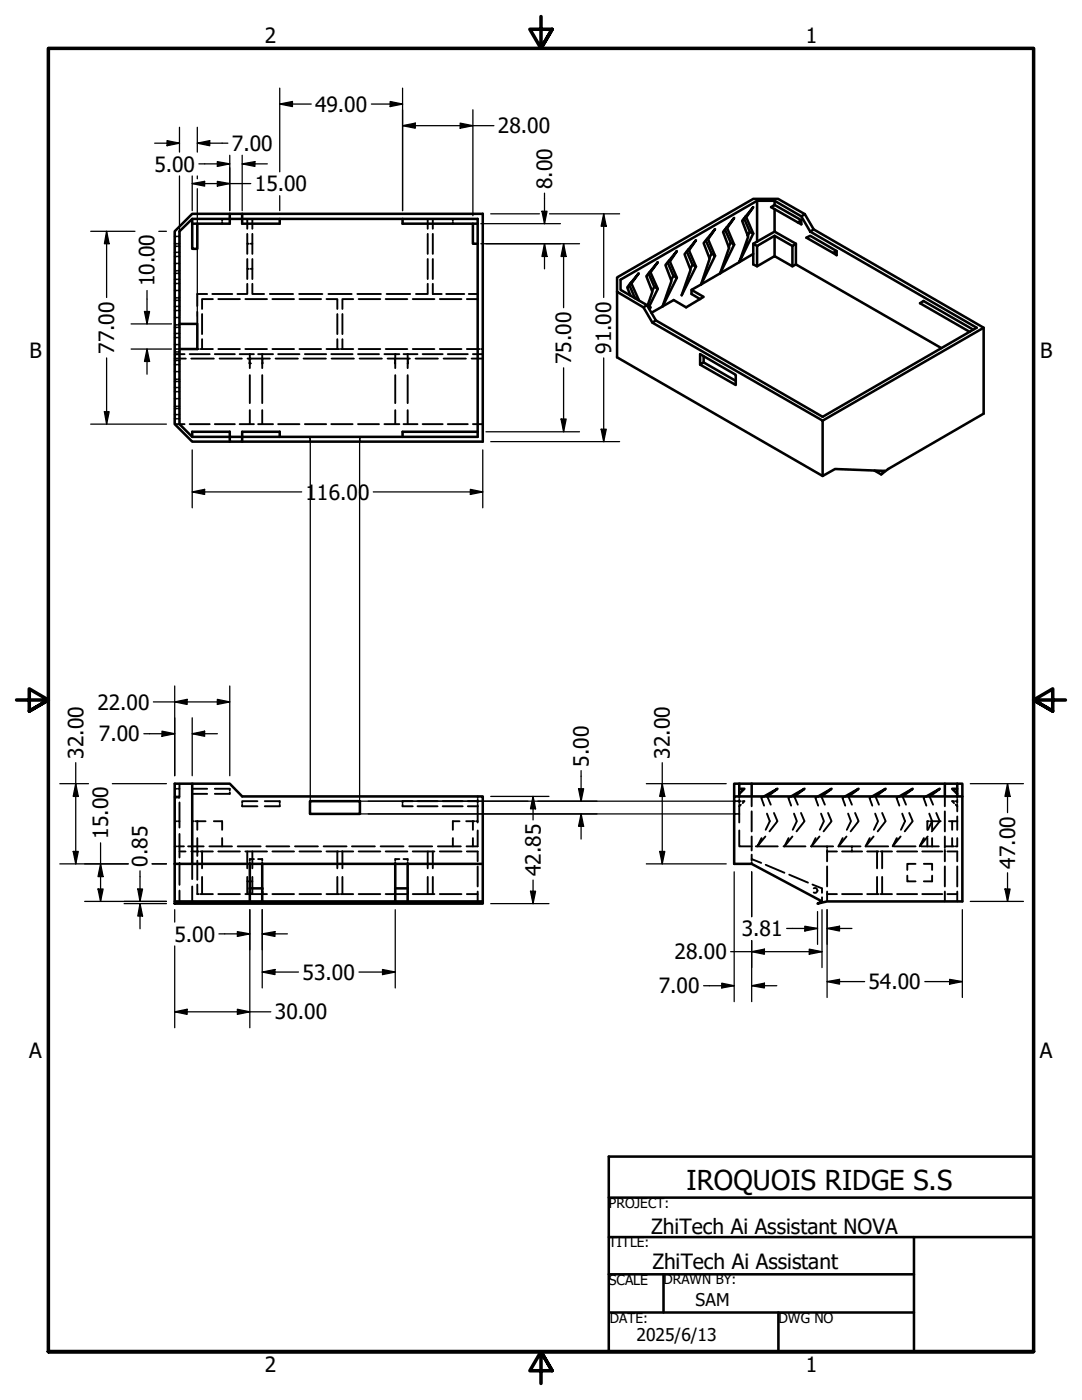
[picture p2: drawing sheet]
<svg xmlns="http://www.w3.org/2000/svg" width="216mm" height="279mm" viewBox="0 0 216 279" stroke-linecap="round" stroke-linejoin="round" font-family="sans-serif">
<!-- layer: Hidden (ANSI) -->
<g fill="none" stroke="#000" stroke-width=".38">
<path d="M34.9 48.6h.3M34.9 59.4h.3M34.9 58h.3M34.9 59.9h.3M34.9 54h.3M34.9 55.8h.3M34.9 52.6h.3M34.9 54.5h.3M34.9 56.6h.3M34.9 51.2h.3M34.9 50.4h.3M34.9 47.2h.3"/>
<path d="M34.9 49.1h.3M35.5 48.6h.3M35.5 59.4h.3M35.5 58h.3M35.5 59.9h.3M35.5 54h.3M35.5 55.8h.3M35.5 52.6h.3M35.5 54.5h.3M35.5 56.6h.3M35.5 51.2h.3M35.5 50.4h.3"/>
<path d="M35.5 47.2h.3M35.5 49.1h.3M41.3 58.7h-1.9v2.4M42.4 58.7h4M42.5 59.7h-2.2v2M43.6 59.7h4.3M44.3 43.7v.3M44.3 44.3v.3M49 59.7h4.3M49.3 56.6v2.1h-1.9M49.3 43.7v2M49.3 46.7v4"/>
<path d="M49.3 51.7v4M49.3 53.7h.4M49.3 48.6h.4M50 53.7h.4M50 48.6h.4M50.4 56.6v2.1h2.3M50.4 43.7v2M50.4 46.7v4M50.4 51.7v4M53.8 58.7h4.7M54.4 59.7h4.3M59.7 58.7h4.6"/>
<path d="M59.8 59.7h4.3M65.2 59.7h2.1v2M65.5 58.7h4.7M70.5 59.7h-2.2v2M71.3 58.7h4.7M71.6 59.7h4.3M77 59.7h4.3M77.2 58.7h4.7M82.4 59.7h4.3M85.3 56.6v2.1h-2.3M85.3 43.7v2M85.3 46.7v4"/>
<path d="M85.3 51.7v4M86.4 43.7v2M86.4 46.7v4M86.4 51.7v4M86.4 56.6v2.1h1.7M87.8 59.7h4.3M89 58.7h3.6M90.4 43.7v.3M90.4 44.3v.3M93.2 59.7h2.1M93.5 58.7h1.8M34.9 70.7h1.9"/>
<path d="M34.9 71.6h2.2M34.9 69.7h.3M34.9 62h.3M34.9 61.2h.3M34.9 79.6h.3M34.9 67.4h.3M34.9 64.8h.3M34.9 66.5h.3M34.9 63.4h.3M34.9 65.3h.3M34.9 78.2h.3M34.9 75.7h.3"/>
<path d="M34.9 77.3h.3M34.9 74.2h.3M34.9 76.1h.3M34.9 72.8h.3M34.9 70.2h.3M34.9 71.9h.3M34.9 68.8h.3M34.9 70.7h.3M35.5 69.7h.3M35.5 62h.3M35.5 61.2h.3M35.5 79.6h.3"/>
<path d="M35.5 67.4h.3M35.5 64.8h.3M35.5 66.5h.3M35.5 63.4h.3M35.5 65.3h.3M35.5 78.2h.3M35.5 75.7h.3M35.5 77.3h.3M35.5 74.2h.3M35.5 76.1h.3M35.5 72.8h.3M35.5 70.2h.3"/>
<path d="M35.5 71.9h.3M35.5 68.8h.3M35.5 70.7h.3M37.8 70.7h4M38.2 71.6h4.5M39.4 62.2v2.4M39.4 69.7h.3M40 69.7h2.5M40.3 62.7v4M40.3 67.7v2M42.9 70.7h4M43.6 69.7h4.3"/>
<path d="M43.8 71.6h4.5M47.8 70.7h2.9M49 69.7h4.3M49.4 71.6h4.4M49.8 71.6v.3M49.8 72.2v.3M49.8 70.7v2.8M49.8 74.9v5.6M51.5 70.7h3M52.3 71.6l.1 .3M52.3 70.7v2.8M52.3 74.9v5.6"/>
<path d="M52.4 72.2l-.1 .3M54.4 69.7h4.3M55 71.6h4.4M55.5 70.7h4.3M59.8 69.7h4.3M60.6 71.6h4.4M60.8 70.7h4.3M65.2 69.7h2.5M66.1 70.7h4.3M66.2 71.6h4.4M67.3 62.7v4M67.3 67.7v2"/>
<path d="M68 69.7h2.5M68.3 62.7v4M68.3 67.7v2M71.4 70.7h4.2M71.6 69.7h4.3M71.8 71.6h4.4M76.7 70.7h3M77 69.7h4.3M77.3 71.6h4.5M78.8 72.2l.1 .3M78.9 71.6l-.1 .3M78.9 70.7v2.8"/>
<path d="M78.9 74.9v5.6M80.5 70.7h2.8M81.3 71.6l.1 .3M81.3 70.7v2.8M81.3 74.9v5.6M81.4 72.2l-.1 .3M82.4 69.7h4.3M82.9 71.6h4.5M84.3 70.7h4M87.8 69.7h4.3M88.5 71.6h4.5M89.3 70.7h4"/>
<path d="M93.2 69.7h2.5M94.1 71.6h2.2M94.4 70.7h1.9M96 69.7h.3M34.9 84.6h1.9M34.9 81.1h.3M34.9 82.7h.3M34.9 81.5h.3M34.9 83.6h.3M35.5 81.1h.3M35.5 82.7h.3M35.5 81.5h.3"/>
<path d="M35.5 83.6h.3M37.8 84.6h4M42.9 84.6h4M47.8 84.6h2.9M49.8 81.9v2.7M51.5 84.6h3M52.3 81.9v2.7M55.5 84.6h4.3M60.8 84.6h4.3M61.8 87.2v.3M61.8 87.8v.3M66.1 84.6h4.3"/>
<path d="M71.4 84.6h4.2M71.8 87.2v.3M71.8 87.8v.3M76.7 84.6h3M78.9 81.9v2.7M80.5 84.6h2.8M81.3 81.9v2.7M84.3 84.6h4M89.3 84.6h4M94.4 84.6h1.9M34.9 157.4h.3M34.9 159.2h.3"/>
<path d="M34.9 158.9h.3M35.5 157.4h.3M35.5 159.2h.3M35.8 156.4v2.5h-.3M38.4 158.4h2.9M38.4 157.4h2.9M42.9 157.4h2.9v.3M45.8 158.1v.3h-2.9M51.4 159.9h-3.1v.4M52.8 159.9h3v.4M82.4 159.9h-2.1v.4M83.3 159.9h4"/>
<path d="M88.3 159.9h4M93.3 159.9h2M95.3 158.9v.4M95.3 159.6v.7M146.5 159.9h.4M147.5 159.6v.3h-.3M147.5 158.9v.4M147.8 159.9h-.3v.4M148.2 159.9h.3l-.3 .4M150 158.9v2M152.1 159.1l-.2 .1 .6 1.6M152.5 158.9l-.2 .1"/>
<path d="M153.1 158.9l.7 1.7M157.5 159.1l-.2 .1 .6 1.6M157.9 158.9l-.2 .1M158.5 158.9l.7 1.7M162.9 159.1l-.2 .1 .6 1.6M163.3 158.9l-.2 .1M163.9 158.9l.7 1.7M168.3 159.1l-.2 .1 .6 1.6M168.7 158.9l-.2 .1M169.3 158.9l.7 1.7M173.7 159.1l-.2 .1 .6 1.6M174.1 158.9l-.2 .1"/>
<path d="M174.7 158.9l.7 1.7M179.1 159.1l-.2 .1 .6 1.6M179.5 158.9l-.2 .1M180.1 158.9l.7 1.7M184.5 159.1l-.2 .1 .5 1.6M184.8 158.9l-.1 .1M185.5 158.9l.7 1.7M188.5 158.9v2M190.4 159.9h-.4l.4 .4M190.7 159.9h.3v.4M191 158.9v.4M191 159.6v.3"/>
<path d="M34.9 168.9h.3M34.9 163.9h.3M35.5 168.9h1.2M35.5 163.9h.3M35.8 169.9h1.2M35.8 160.1v5.1M35.8 166.4v4.7M35.8 172.2v4.4M35.8 177.7v2.2M37.5 168.9h3.1M38.2 169.9h1.5M38.4 172.4v3.1"/>
<path d="M38.4 176.9v3M38.4 163.9h.3M39 163.9h2M39.4 176.5v1.9h.3M39.4 163.9v1.7M39.4 167.3v3.5M39.4 171.8v3.8M40 169.9h2.5M40 178.4h2.5M40.3 169.9v3.4M40.3 175v3.4M41.8 168.9h4.5"/>
<path d="M42.7 163.9h1.6v1.7M43.6 169.9h4.3M43.6 178.4h4.3M44.3 167.3v1.6M47.4 168.9h4.6M48.3 160.6v.3h3.1M49 169.9h4.3M49 178.4h4.3M49.3 175.9h.4M49.3 169.9v3.4M49.3 175v3.4M49.8 177.2v.3"/>
<path d="M49.8 177.9v.3M49.8 172.1v.3M50 175.9h.4M50.4 169.9v3.4M50.4 175v3.4M50.7 171.4h-.9v.4M51.5 171.4h.8v.4M52.3 177.2l.1 .3M52.3 172.1v.3M52.4 177.9l-.1 .3M53.1 168.9h4.6M54.4 169.9h4.3"/>
<path d="M54.4 178.4h4.3M55.8 160.6v.3h-3M58.9 168.9h4.5M59.8 169.9h4.3M59.8 178.4h4.3M64.6 168.9h4.6M65.2 169.9h2.5M65.2 178.4h2.5M67.3 169.9v3.4M67.3 175v3.4M68 169.9h2.5M68 178.4h2.5"/>
<path d="M68.3 169.9v3.4M68.3 175v3.4M70.2 168.9h4.6M71.6 169.9h4.3M71.6 178.4h4.3M75.9 168.9h4.6M77 169.9h4.3M77 178.4h4.3M78.8 177.9l.1 .3M78.9 177.2l-.1 .3M78.9 172.1v.3M79.7 171.4h-.8v.4"/>
<path d="M80.3 160.6v.3h2.1M80.5 171.4h.8v.4M81.3 177.2l.1 .3M81.3 172.1v.3M81.4 177.9l-.1 .3M81.7 168.9h4.5M82.4 169.9h4.3M82.4 178.4h4.3M83.3 160.9h4M85.3 169.9v3.4M85.3 175v3.4M86.4 169.9v3.4"/>
<path d="M86.4 175v3.4M87.4 168.9h4.5M87.8 169.9h4.3M87.8 178.4h4.3M88.3 160.9h4M90.4 167.3v1.6M91.7 163.9h-1.3v1.7M93 163.9h1.7M93.2 169.9h2.1v2M93.2 178.4h2.1M93.3 160.9h2M94.4 163.9v1.7"/>
<path d="M94.4 167.3v1.6M95 163.9h.3M95.3 160.6v3.5M95.3 165.7v3.2h-2.2M95.3 172.9v4M95.3 177.9v2M146.5 162.4h.4M147.2 162.4h.3M147.5 165.7v3.2h2.2M147.5 160.6v3.5M147.8 160.6l-.3 .3M150 171.4l1.9 .8"/>
<path d="M150 161.9v4M150 166.9v2.8M150 170.6v1.2M150 172.1v.3M150.8 168.9h4.4M152.7 166.9l-1.6 2 .9-1.6M152.8 172.6l3.7 1.6M153 162.4l.6 1.5-.8 1.7M154.4 162.2l.7 1.7-1.6 2M156.3 168.9h4.4M157.5 174.6l3.7 1.5M158.1 166.9l-1.6 2 .9-1.6"/>
<path d="M158.4 162.4l.6 1.5-.8 1.7M159.8 162.2l.7 1.7-1.6 2M161.8 168.9h4.4M162.1 176.5l1.9 .8v.9M162.4 177.3l.4-.1 .3 .5-.3 .5-.4-.1M163.5 166.9l-1.6 2 .9-1.6M163.8 162.4l.6 1.5-.8 1.7M164 179.1v.8M165 169.9h2M165 178.4h2M165 168.9v.3M165 169.6v2.3"/>
<path d="M165 172.9v4M165 177.9v2M165.2 162.2l.7 1.7-1.6 2M167.3 168.9h4.4M168 169.9h4M168 178.4h4M168.1 167.3l-.8 1.6M168.9 166.9l-1.6 2M169.2 162.4l.6 1.5-.8 1.7M170 168.9v.3M170 169.6v.3M170.6 162.2l.7 1.7-1.6 2"/>
<path d="M172.8 168.9h4.4M173 169.9h2.3M173 178.4h2.3M174.3 166.9l-1.6 2 .8-1.6M174.6 162.4l.6 1.5-.8 1.7M175 169.9v3.4M175 175v3.4M175.7 169.9h2.3M175.7 178.4h2.3M176 162.2l.7 1.7-1.6 2M176 169.9v3.4M176 175v3.4"/>
<path d="M178.3 168.9h4.4M179 169.9h4M179 178.4h4M179.7 166.9l-1.6 2 .8-1.6M180 162.4l.6 1.5-.8 1.7M181 174.8v1.1h1.7M181.4 162.2l.7 1.7-1.6 2M182.7 172.4h-1.7v1.2M183.8 168.9h3.5M184 169.9h4M184 178.4h4M184.3 172.4h1.7v1.2"/>
<path d="M185 167.3v1.6M185.1 166.9l-1.6 2 .8-1.6M185.4 163.9h-.4v1.7M185.4 162.4l.6 1.5-.8 1.7M185.7 163.9h2M186 174.8v1.1h-1.7M186 163.9v1.7M186 167.3v1.6M186.8 162.2l.7 1.7-1.6 2M188.5 161.9v4M188.5 166.9v2.3M188.5 169.6v2.3"/>
<path d="M188.5 172.9v4M188.5 177.9v2M188.7 168.9h1.3M189 169.9h2v2M189 178.4h2M189.4 163.9h1.6M190 167.3v1.6h.4M190 163.9v1.7M190.7 160.6l.3 .3M191 167.3v1.6h-.3M191 160.6v1.3M191 162.9v2.7"/>
<path d="M191 172.9v4M191 177.9v2"/>
</g>
<g fill="#000">
<circle cx="49.8" cy="72.5" r=".19"/>
<circle cx="49.8" cy="71.6" r=".19"/>
<circle cx="49.8" cy="178.2" r=".19"/>
<circle cx="49.8" cy="177.2" r=".19"/>
</g>
<!-- layer: Visible (ANSI) -->
<g fill="none" stroke="#000" stroke-width=".51">
<path d="M38.4 44.6h7.4v-.9h-7.4l-2.6 2.5v38.4l2.6 2.6h7.4M38.4 44.6v5.1h1v-5.1M38.4 43.7v.9M45.8 42.7h-7.4l-3.5 3.5v38.4l3.5 3.5h7.4M45.8 42.7h2.5v1h-2.5zM48.3 42.7h48v45.4h-48M48.3 43.7v.9h7.5v-.9M48.3 43.7h47v43.5h-47v-1h7.5v1M80.3 43.7v.9h15M94.4 44.6v4h.9M123.1 58.2v13.1l41 23.7 2.5-1.4 9.9 .4-.7 .7-1.3-.8M125.5 56.8l1.2 2.6 .7 .5"/>
<path d="M125.9 56.5l.1 .1 1.4-2.1-2.2 2.8 .6 1.7M126 56.6l1.4 3.2M126.7 59.4v.1M129.4 54.6l1.2 2.6 .7 .5-1.8 3.5M129.7 54.3l.1 .1 1.5-2.1-2.3 2.8 1.2 3.1-1 2.8M129.8 54.4l1.5 3.3M130.6 57.2l-.5 .9M133.5 52.1l.2 .1 1.4-2.1-2.3 2.8 1.2 3.2-1.8 5.1 2.9-5.8-.7-.3-1.2-2.7M133.7 52.2l1.4 3.2M134.4 55.1l-.5 .8M137.3 49.8l.2 .2 1.4-2.1-2.3 2.8 1.2 3.1-1.8 5.1 2.9-5.7-.7-.4-1.2-2.6M137.5 50l1.4 3.2"/>
<path d="M138 57.8l2.4 1.4-3.5 2.1-2.5-1.4-4.4 2.5M138.2 52.8l-.5 .9M141.1 47.7l.2 .1 1.4-2.1-2.3 2.8 1.2 3.1-1.7 5.2 2.8-5.7-.7-.5-1.2-2.6M141.3 47.8l1.4 3.3M142 50.6l-.5 .9M144.9 45.5h.2l1.4-2-2.2 2.8 1.2 3.2-1.8 5 2.8-5.7-.7-.4-1.1-2.6M145.1 45.5l1.4 3.3M145.8 48.4l-.4 .9M148.5 43.6l1.1 2.6M148.7 43.2l.2 .2 1.4-2.1-2.2 2.8 1.2 3.1-1.8 5.1 2.8-5.7-.7-.4-.4 .9M148.9 43.4l1.4 3.2M150.3 50.7l-12.3 7.1v.9l1.7 1"/>
<path d="M151.1 40.1l-27.3 15.7v2l5.3 3.1M151.1 40.1h3.5l5.3 3.1M151.1 49.1l-.8-.5v4.2l.8 .3 3.5-2 3.5 2 .7-.3M151.1 40.1v8.2M154.6 41.7v4.5l4.2 2.4v4.2l29 16.7M154.6 47.1l-3.5 2v4M154.6 40.1v.8M154.6 46.2l-4.3 2.4M158.1 49.1l-3.5-2v4M158.8 48.6l-.7 .5v4M159.9 43.9l-5.3-3-.7 .4 6 3.5v-.9l-.7 .5M159.9 43.2l.7-.5 1.8 3.1-.7 .4z"/>
<path d="M160.6 42.7l-5.3-3h-5l-27.2 15.7v2.8l5.3 3.1M161.7 46.2l33.2 19.2-30.8 17.8-33.2-19.3M162.4 45.8l33.9 19.6v17.1l-19.1 11.1-1.4 1.1M166.9 50.1l-5.2-3-.8 .3 6 3.5v-.8l-.7 .4M35.8 64.6h3.6v5.1h-3.6M128.4 61.3l.7-.4 1.8 3-.7 .5zM129.1 60.9l.7 .4-.2 .4M129.8 61.3l-.3 .2M130.2 64.4l33.9 19.5v11.1M139.7 72.8l7.1 4v-2l-7.1-4.1v2.1l.7-.5 6.4 3.7M140.4 71.1v1.2M194.2 65.8l-9.9-5.7-.7 .4 9.9 5.7"/>
<path d="M196.3 65.4l-32.2 18.5M38.4 87.2v-1h7.4v1M45.8 87.2h2.5v.9h-2.5zM95.3 86.2h-15v1M38.4 156.4v16M61.8 159.9h10v2.5h-10zM146.5 158.9h45.5v21h-27l-1.9 .4 .9-.4-14-7.5h-3.5zM146.5 158.9v-2.5h1v2.5M147.5 157.4h1l-1 1M147.5 156.4h43.5M150 156.4v2.5M152.5 158.9l2.6-1.5-2 1.5"/>
<path d="M157.9 158.9l2.6-1.5-2 1.5M163.3 158.9l2.6-1.5-2 1.5M168.7 158.9l2.6-1.5-2 1.5M174.1 158.9l2.6-1.5-2 1.5M179.5 158.9l2.6-1.5-2 1.5M184.8 158.9l2.7-1.5-2 1.5M188.5 156.4v2.5M191 157.4h-1l1 1M191 158.9v-2.5h1v2.5M34.9 179.9h61.4v.4h-61.4zM34.9 172.4h61.4M49.8 177.3h2.5"/>
<path d="M49.8 172.4v7.5M52.3 172.4v7.5M78.9 172.4v7.5M78.9 177.3h2.4M81.3 172.4v7.5M96.3 172.4v-13.5h-48l-2.5-2.5h-10.9v23.5M96.3 172.4v7.5"/>
</g>
<!-- layer: Border (ANSI) -->
<path d="M107.9 3.3v6.4l-2.2-3.9h4.5l-2.3 3.9 2.3-3.9M3.3 139.7h6.4l-3.9-2.2v4.4l3.9-2.2-3.9 2.2M212.6 139.7h-6.4l3.9-2.2v4.4l-3.9-2.2 3.9 2.2M9.7 269.7v-260h196.5v260h-196.5h196.5M110.2 273.6l-2.3-3.9 2.3 3.9h-4.5l2.2-3.9v6.4" fill="none" stroke="#000" stroke-width=".7"/>
<!-- layer: Title (ANSI) -->
<path d="M121.5 239h84.7M121.5 246.9h84.7M121.5 254.3h60.9M132.4 254.3v7.6M182.4 246.9v22.8M121.4 269.7h84.8v-38.9h-84.7v38.9M121.7 261.9h60.7M155.3 261.9v7.8" fill="none" stroke="#000" stroke-width=".51"/>
<!-- layer: Sketch Geometry (ANSI) -->
<path d="M61.9 87.6v74.6M71.8 87.6v73.8M71.8 159.9h75.7M71.8 162.4h75.1" fill="none" stroke="#000" stroke-width=".25"/>
<!-- layer: Dimension (ANSI) -->
<g fill="none" stroke="#000" stroke-width=".25">
<path d="M55.8 17.6v16.7M80.3 17.6v24.4M30.9 28.6h4.9M33.3 28.1l2.5 .5-2.5 .5zM35.8 25.4v5M35.8 35.1v28M38.4 36.6l2.4-.4v.9zM38.4 35.1v6.9M38.4 36.6h11.6M39.4 28.6l2.4-.5v1zM39.4 28.6h6.1M39.4 25.4v5"/>
<path d="M39.4 35.1v.6M39.4 37.7v25.4M39.7 32.7h6.1M43.4 36.2l2.4 .4-2.4 .5zM43.4 32.3l2.4 .4-2.4 .5zM45.8 31v11M48.3 32.7l2.6-.4v.9zM48.3 32.7h5M48.3 31v11M55.8 20.8l2.6-.5v1zM55.8 20.8h6.3M55.8 39.1v2.9"/>
<path d="M74.1 20.8h6.2M77.9 20.3l2.4 .5-2.4 .5zM80.3 25.1l2.6-.5v1zM80.3 25.1h18.3M91.8 24.6l2.6 .5-2.6 .5zM94.4 21.9v21.2M108.6 38.5v6.1M18.1 46.2h8.8M21.3 46.2l.5 2.4h-1zM21.3 46.2v13.2M29.3 58v6.6M31.7 46.2h1.5"/>
<path d="M95.9 48.6h19.7M95.9 44.6h15.9M97.9 42.7h9.7M108.1 42.2h1.1l-.6 2.4zM108.6 48.6l.6 2.6h-1.1zM108.6 48.6v5.1M109.7 42.7h13.9M112.5 48.6l.5 2.6h-1zM112.5 48.6v12.8M120.5 42.7l.5 2.4h-1zM120.5 42.7v16.7M21.3 71.4v13.2"/>
<path d="M26.2 64.6h8M26.2 69.7h8M28.8 62.2h1l-.5 2.4zM29.3 69.7l.5 2.4h-1zM29.3 69.7v5M112.5 73.4v12.8M120.5 71.4v16.7M18.1 84.6h15.1M20.8 82.2h1l-.5 2.4zM38.4 98.2l2.4-.5v1zM38.4 98.2h21.8M38.4 89.8v11.5"/>
<path d="M74.5 98.2h21.8M93.9 97.7l2.4 .5-2.4 .5zM96.3 89.8v11.5M97 86.2h18.6M97.9 88.1h25.7M112 83.6h1l-.5 2.6zM120 85.7h1l-.5 2.4zM34.9 136.9v17.9M43.4 139.6l2.4 .5-2.4 .5zM45.8 136.9v17.9M11.9 156.4h5.8M15.1 156.4l.5 2.5h-1z"/>
<path d="M15.1 152.2v20.2M22.4 156.4h10.8M28.7 146.4h6.2M30.6 140.1h15.2M32.3 145.9l2.6 .5-2.6 .5zM34.9 140.1l2.4-.5v1zM38.4 146.4l2.4-.5v1zM38.4 143.3v11.5M38.4 146.4h5M73.5 159.9h31.8M97.9 158.9h11.6M106.4 158.9l.5 2.5h-1z"/>
<path d="M106.4 158.9v4.7M107.3 159.9h11.8M115.4 157.4h1.1l-.5 2.5zM116 153.8v6.1M129 156.4h15.9M132.1 156.4l.6 2.5h-1.1zM132.1 152.2v20.2M193.6 156.4h10.6M201 156.4l.5 2.5h-1zM201 156.4v5.8M11.9 172.4h13.7M14.6 169.9h1l-.5 2.5z"/>
<path d="M16.9 179.9h16.3M19.6 177.4h1l-.5 2.5zM20.1 172.4l.5 2.5h-1zM20.1 168.2v11.7M27.5 177.4h.9l-.5 2.5zM27.9 173.8v6.1M30.4 172.4h2.8M73.5 162.4h45.6M105.9 177.9h1l-.5 2.4zM106.4 175.6v4.7M116 162.4l.5 2.5h-1.1zM116 162.4v5"/>
<path d="M129 172.4h15.9M131.6 169.9h1.1l-.6 2.5zM146.5 174v25.9M150 174v8.9M193.6 179.9h10.6M200.5 177.4h1l-.5 2.5zM201 174.2v5.7M24.8 180.3h8.4M27.9 180.3l.5 2.5h-.9zM27.9 180.3v5.1M34.9 181.5v2.5M34.9 188.8v16.3"/>
<path d="M43.7 186.4h6.1M47.4 185.9l2.4 .5-2.4 .5zM49.8 181.5v23.6M52.3 186.4l2.6-.5v1zM52.3 194l2.6-.5v1zM52.3 186.4h5M52.3 181.5v15.7M52.3 194h7.3M71.6 194h7.3M76.3 193.5l2.6 .5-2.6 .5zM78.9 181.5v15.7M97.9 180.3h11.6"/>
<path d="M140.4 196.7h6.1M144 196.2l2.5 .5-2.5 .5zM145.8 189.9h18.2M150 196.7l2.5-.5v1zM150 189.9l2.5-.5v1zM150 196.7h5M150 187.7v12.2M157 185.3h6.1M160.6 184.8l2.5 .5-2.5 .5zM161.5 189.4l2.5 .5-2.5 .5zM163.1 181.9v6.6M164 181.5v11.6"/>
<path d="M165 185.3l2.5-.5v1zM165 195.9l2.5-.4v.9zM165 185.3h5M165 181.5v17.6M165 195.9h7.5M184.5 195.9h7.5M189.5 195.5l2.5 .4-2.5 .5zM192 181.5v17.6M34.9 201.9l2.4-.5v1zM34.9 201.9h19.1M47.4 201.4l2.4 .5-2.4 .5z"/>
</g>
<g fill="#000">
<path d="M33.3 28.1l2.5 .5-2.5 .5zM38.4 36.6l2.4-.4v.9zM39.4 28.6l2.4-.5v1zM43.4 36.2l2.4 .4-2.4 .5zM43.4 32.3l2.4 .4-2.4 .5zM48.3 32.7l2.6-.4v.9zM55.8 20.8l2.6-.5v1zM77.9 20.3l2.4 .5-2.4 .5zM80.3 25.1l2.6-.5v1zM91.8 24.6l2.6 .5-2.6 .5zM21.3 46.2l.5 2.4h-1zM108.1 42.2h1.1l-.6 2.4z"/>
<path d="M108.6 48.6l.6 2.6h-1.1zM112.5 48.6l.5 2.6h-1zM120.5 42.7l.5 2.4h-1zM28.8 62.2h1l-.5 2.4zM29.3 69.7l.5 2.4h-1zM20.8 82.2h1l-.5 2.4zM38.4 98.2l2.4-.5v1zM93.9 97.7l2.4 .5-2.4 .5zM112 83.6h1l-.5 2.6zM120 85.7h1l-.5 2.4zM34.9 140.1l2.4-.5v1zM15.1 156.4l.5 2.5h-1z"/>
<path d="M32.3 145.9l2.6 .5-2.6 .5zM38.4 146.4l2.4-.5v1zM43.4 139.6l2.4 .5-2.4 .5zM115.4 157.4h1.1l-.5 2.5zM132.1 156.4l.6 2.5h-1.1zM201 156.4l.5 2.5h-1zM14.6 169.9h1l-.5 2.5zM19.6 177.4h1l-.5 2.5zM20.1 172.4l.5 2.5h-1zM27.5 177.4h.9l-.5 2.5zM105.9 177.9h1l-.5 2.4zM106.4 158.9l.5 2.5h-1z"/>
<path d="M116 162.4l.5 2.5h-1.1zM131.6 169.9h1.1l-.6 2.5zM200.5 177.4h1l-.5 2.5zM27.9 180.3l.5 2.5h-.9zM47.4 185.9l2.4 .5-2.4 .5zM52.3 186.4l2.6-.5v1zM52.3 194l2.6-.5v1zM76.3 193.5l2.6 .5-2.6 .5zM144 196.2l2.5 .5-2.5 .5zM150 196.7l2.5-.5v1zM150 189.9l2.5-.5v1zM160.6 184.8l2.5 .5-2.5 .5z"/>
<path d="M161.5 189.4l2.5 .5-2.5 .5zM165 185.3l2.5-.5v1zM165 195.9l2.5-.4v.9zM189.5 195.5l2.5 .4-2.5 .5zM34.9 201.9l2.4-.5v1zM47.4 201.4l2.4 .5-2.4 .5z"/>
</g>
<text font-size="5.5" x="137" y="237.4">IROQUOIS RIDGE S.S</text>
<g font-size="4.2">
<text x="52.8" y="8.6">2</text>
<text x="160.8" y="8.6">1</text>
<text x="62.9" y="22.3">49.00</text>
<text x="99.3" y="26.6">28.00</text>
<text x="30.8" y="34.2">5.00</text>
<text x="46.3" y="30.1">7.00</text>
<text x="50.9" y="38.2">15.00</text>
<text x="110.2" y="37.7" transform="rotate(-90 110.2 37.7)">8.00</text>
<text x="30.9" y="57.2" transform="rotate(-90 30.9 57.2)">10.00</text>
<text x="5.9" y="71.4">B</text>
<text x="22.8" y="70.6" transform="rotate(-90 22.8 70.6)">77.00</text>
<text x="122" y="70.6" transform="rotate(-90 122 70.6)">91.00</text>
<text x="207.6" y="71.4">B</text>
<text x="114" y="72.6" transform="rotate(-90 114 72.6)">75.00</text>
<text x="61" y="99.7">116.00</text>
<text x="19.4" y="141.6">22.00</text>
<text x="19.7" y="148">7.00</text>
<text x="16.6" y="151.4" transform="rotate(-90 16.6 151.4)">32.00</text>
<text x="117.5" y="153" transform="rotate(-90 117.5 153)">5.00</text>
<text x="133.7" y="151.4" transform="rotate(-90 133.7 151.4)">32.00</text>
<text x="21.6" y="167.4" transform="rotate(-90 21.6 167.4)">15.00</text>
<text x="29.5" y="173" transform="rotate(-90 29.5 173)">0.85</text>
<text x="202.6" y="173.4" transform="rotate(-90 202.6 173.4)">47.00</text>
<text x="107.9" y="174.8" transform="rotate(-90 107.9 174.8)">42.85</text>
<text x="34.8" y="187.9">5.00</text>
<text x="134.6" y="191.5">28.00</text>
<text x="148" y="186.8">3.81</text>
<text x="60.4" y="195.5">53.00</text>
<text x="173.3" y="197.4">54.00</text>
<text x="54.9" y="203.5">30.00</text>
<text x="131.4" y="198.2">7.00</text>
<text x="5.8" y="211.1">A</text>
<text x="207.5" y="211.1">A</text>
<text x="129.9" y="246.2">ZhiTech Ai Assistant NOVA</text>
<text x="130.2" y="253.2">ZhiTech Ai Assistant</text>
<text x="52.8" y="273.8">2</text>
<text x="160.8" y="273.8">1</text>
</g>
<g font-size="3.5">
<text x="138.8" y="260.6">SAM</text>
<text x="127" y="267.7">2025/6/13</text>
</g>
<g font-size="2.8">
<text x="121.5" y="256.3">SCALE</text>
<text x="155.3" y="264">DWG NO</text>
</g>
<g font-size="2.7">
<text x="121.5" y="241.1">PROJECT:</text>
<text x="121.5" y="248.9">TITLE:</text>
<text x="132.4" y="256.3">DRAWN BY:</text>
<text x="121.7" y="264">DATE:</text>
</g>
</svg>
